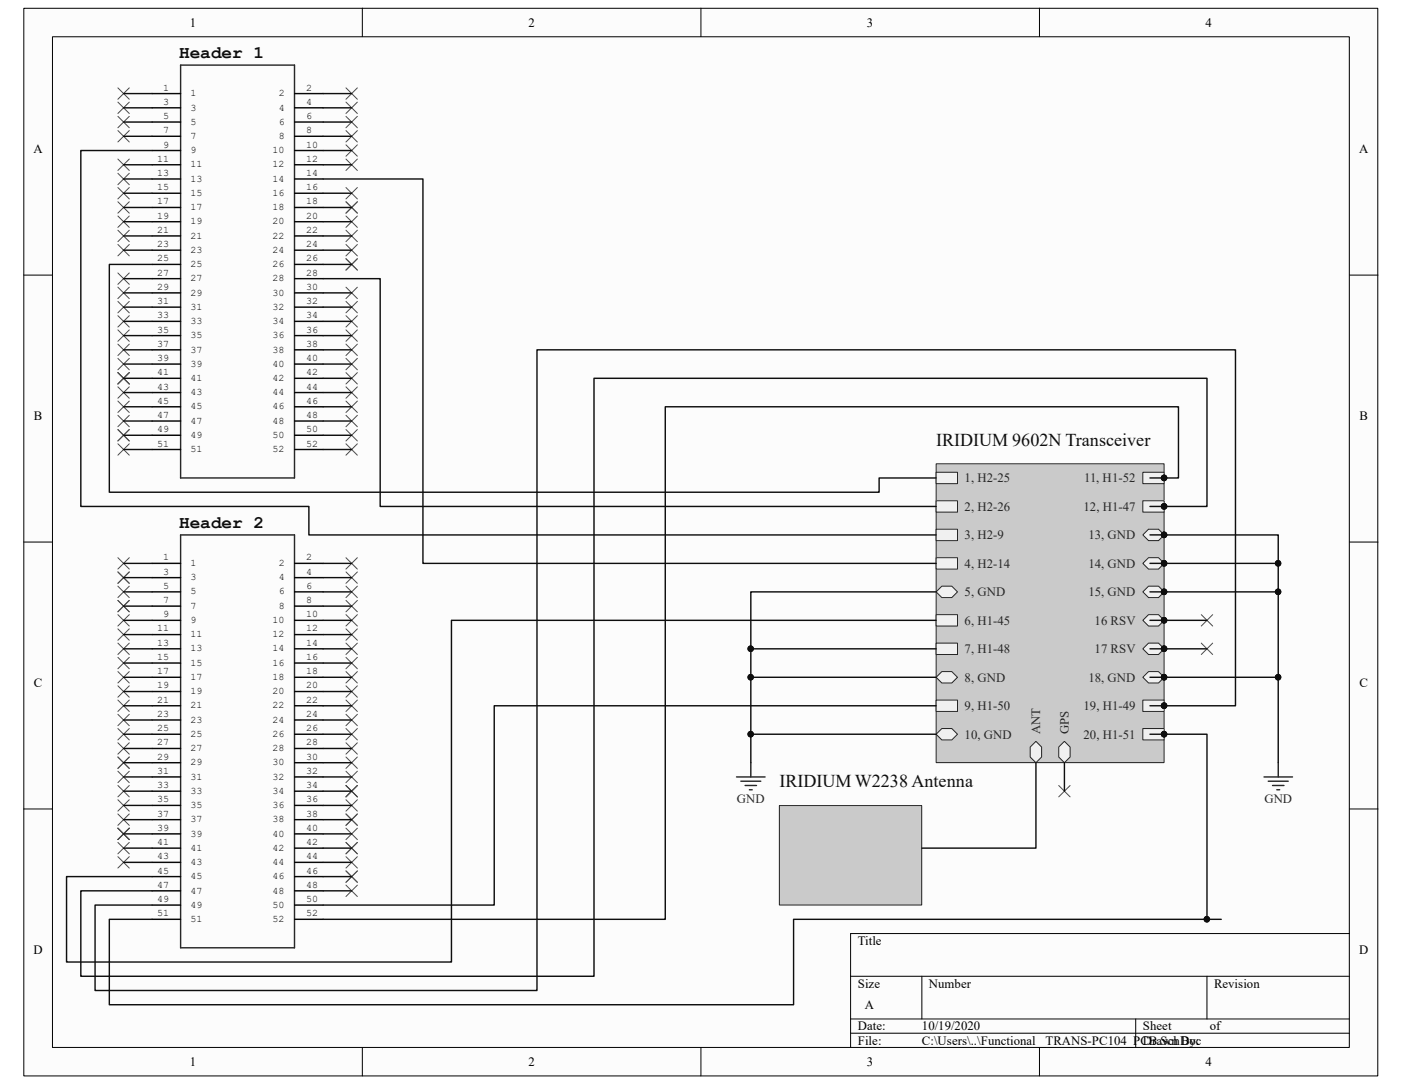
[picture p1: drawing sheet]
<svg xmlns="http://www.w3.org/2000/svg" width="279mm" height="216mm" viewBox="0 0 279 216" stroke-linecap="round" stroke-linejoin="round" font-family="sans-serif">
<path d="M4.8 1.7h269.8v212.6h-269.8z" fill="#fcfcfc"/>
<path d="M4.7 1.7h269.9v212.6h-269.9z" fill="none" stroke="#000" stroke-width=".2"/>
<path d="M10.5 7.4h258.4v201.2h-258.4z" fill="#fcfcfc"/>
<g fill="none" stroke="#000" stroke-width=".2">
<path d="M10.5 7.3h258.4v201.3h-258.4zM72.2 1.6v5.7M139.7 1.6v5.7M207.2 1.6v5.7M4.7 54.8h5.7M268.9 54.8h5.7M4.7 108h5.7M268.9 108h5.7M4.7 161.1h5.7M268.9 161.1h5.7M169.5 194.4h99.4M183.7 194.4v8.5"/>
<path d="M240.5 194.4v8.5M268.9 185.9h-99.4v22.7M72.2 208.6v5.7M139.7 208.6v5.7M169.5 202.9h99.4M169.5 205.8h99.4M207.2 208.6v5.7M226.3 202.9v5.7"/>
</g>
<path d="M186.6 92.4h45.4v59.5h-45.4z" fill="#cacaca"/>
<path d="M186.6 92.4h45.4v59.5h-45.4z" fill="none" stroke="#262626" stroke-width=".2"/>
<path d="M186.6 94.1h4.2v2.2h-4.2z" fill-rule="evenodd" fill="#f0f0f0"/>
<path d="M186.6 94.1h4.2v2.2h-4.2z" fill="none" stroke="#262626" stroke-width=".2"/>
<path d="M186.6 99.7h4.2v2.3h-4.2z" fill-rule="evenodd" fill="#f0f0f0"/>
<path d="M186.6 99.7h4.2v2.3h-4.2z" fill="none" stroke="#262626" stroke-width=".2"/>
<path d="M186.6 105.4h4.2v2.3h-4.2z" fill-rule="evenodd" fill="#f0f0f0"/>
<path d="M186.6 105.4h4.2v2.3h-4.2z" fill="none" stroke="#262626" stroke-width=".2"/>
<path d="M186.6 111.1h4.2v2.2h-4.2z" fill-rule="evenodd" fill="#f0f0f0"/>
<path d="M186.6 111.1h4.2v2.2h-4.2z" fill="none" stroke="#262626" stroke-width=".2"/>
<path d="M186.6 117.9l1.1-1.2h2l1.1 1.2-1.1 1.1h-2z" fill-rule="evenodd" fill="#f0f0f0"/>
<path d="M186.6 117.9l1.1-1.2h2l1.1 1.2-1.1 1.1h-2z" fill="none" stroke="#262626" stroke-width=".2"/>
<path d="M186.6 122.4h4.2v2.3h-4.2z" fill-rule="evenodd" fill="#f0f0f0"/>
<path d="M186.6 122.4h4.2v2.3h-4.2z" fill="none" stroke="#262626" stroke-width=".2"/>
<path d="M186.6 128.1h4.2v2.3h-4.2z" fill-rule="evenodd" fill="#f0f0f0"/>
<path d="M186.6 128.1h4.2v2.3h-4.2z" fill="none" stroke="#262626" stroke-width=".2"/>
<path d="M186.6 134.9l1.1-1.1h2l1.1 1.1-1.1 1.1h-2z" fill-rule="evenodd" fill="#f0f0f0"/>
<path d="M186.6 134.9l1.1-1.1h2l1.1 1.1-1.1 1.1h-2z" fill="none" stroke="#262626" stroke-width=".2"/>
<path d="M186.6 139.4h4.2v2.3h-4.2z" fill-rule="evenodd" fill="#f0f0f0"/>
<path d="M186.6 139.4h4.2v2.3h-4.2z" fill="none" stroke="#262626" stroke-width=".2"/>
<path d="M186.6 146.2l1.1-1.1h2l1.1 1.1-1.1 1.2h-2z" fill-rule="evenodd" fill="#f0f0f0"/>
<path d="M186.6 146.2l1.1-1.1h2l1.1 1.1-1.1 1.2h-2z" fill="none" stroke="#262626" stroke-width=".2"/>
<path d="M227.8 94.1h4.2v2.2h-4.2z" fill-rule="evenodd" fill="#f0f0f0"/>
<path d="M227.8 94.1h4.2v2.2h-4.2z" fill="none" stroke="#262626" stroke-width=".2"/>
<circle cx="232" cy="95.2" r=".55" fill="#0e0e0e" stroke="#0e0e0e" stroke-width=".2"/>
<path d="M227.8 99.7h4.2v2.3h-4.2z" fill-rule="evenodd" fill="#f0f0f0"/>
<path d="M227.8 99.7h4.2v2.3h-4.2z" fill="none" stroke="#262626" stroke-width=".2"/>
<circle cx="232" cy="100.9" r=".55" fill="#0e0e0e" stroke="#0e0e0e" stroke-width=".2"/>
<path d="M227.8 106.5l1.1-1.1h2l1.1 1.1-1.1 1.2h-2z" fill-rule="evenodd" fill="#f0f0f0"/>
<path d="M227.8 106.5l1.1-1.1h2l1.1 1.1-1.1 1.2h-2z" fill="none" stroke="#262626" stroke-width=".2"/>
<circle cx="232" cy="106.5" r=".55" fill="#0e0e0e" stroke="#0e0e0e" stroke-width=".2"/>
<path d="M227.8 112.2l1.1-1.1h2l1.1 1.1-1.1 1.1h-2z" fill-rule="evenodd" fill="#f0f0f0"/>
<path d="M227.8 112.2l1.1-1.1h2l1.1 1.1-1.1 1.1h-2z" fill="none" stroke="#262626" stroke-width=".2"/>
<circle cx="232" cy="112.2" r=".55" fill="#0e0e0e" stroke="#0e0e0e" stroke-width=".2"/>
<path d="M227.8 117.9l1.1-1.2h2l1.1 1.2-1.1 1.1h-2z" fill-rule="evenodd" fill="#f0f0f0"/>
<path d="M227.8 117.9l1.1-1.2h2l1.1 1.2-1.1 1.1h-2z" fill="none" stroke="#262626" stroke-width=".2"/>
<circle cx="232" cy="117.9" r=".55" fill="#0e0e0e" stroke="#0e0e0e" stroke-width=".2"/>
<path d="M227.8 123.6l1.1-1.2h2l1.1 1.2-1.1 1.1h-2z" fill-rule="evenodd" fill="#f0f0f0"/>
<path d="M227.8 123.6l1.1-1.2h2l1.1 1.2-1.1 1.1h-2z" fill="none" stroke="#262626" stroke-width=".2"/>
<circle cx="232" cy="123.5" r=".55" fill="#0e0e0e" stroke="#0e0e0e" stroke-width=".2"/>
<path d="M227.8 129.2l1.1-1.1h2l1.1 1.1-1.1 1.2h-2z" fill-rule="evenodd" fill="#f0f0f0"/>
<path d="M227.8 129.2l1.1-1.1h2l1.1 1.1-1.1 1.2h-2z" fill="none" stroke="#262626" stroke-width=".2"/>
<circle cx="232" cy="129.2" r=".55" fill="#0e0e0e" stroke="#0e0e0e" stroke-width=".2"/>
<path d="M227.8 134.9l1.1-1.1h2l1.1 1.1-1.1 1.1h-2z" fill-rule="evenodd" fill="#f0f0f0"/>
<path d="M227.8 134.9l1.1-1.1h2l1.1 1.1-1.1 1.1h-2z" fill="none" stroke="#262626" stroke-width=".2"/>
<circle cx="232" cy="134.9" r=".55" fill="#0e0e0e" stroke="#0e0e0e" stroke-width=".2"/>
<path d="M227.8 139.4h4.2v2.3h-4.2z" fill-rule="evenodd" fill="#f0f0f0"/>
<path d="M227.8 139.4h4.2v2.3h-4.2z" fill="none" stroke="#262626" stroke-width=".2"/>
<circle cx="232" cy="140.6" r=".55" fill="#0e0e0e" stroke="#0e0e0e" stroke-width=".2"/>
<path d="M227.8 145.1h4.2v2.3h-4.2z" fill-rule="evenodd" fill="#f0f0f0"/>
<path d="M227.8 145.1h4.2v2.3h-4.2z" fill="none" stroke="#262626" stroke-width=".2"/>
<circle cx="232" cy="146.2" r=".55" fill="#0e0e0e" stroke="#0e0e0e" stroke-width=".2"/>
<path d="M205.3 148.8l1.1-1.1 1.2 1.1v2l-1.2 1.1-1.1-1.1z" fill-rule="evenodd" fill="#f0f0f0"/>
<path d="M205.3 148.8l1.1-1.1 1.2 1.1v2l-1.2 1.1-1.1-1.1z" fill="none" stroke="#262626" stroke-width=".2"/>
<path d="M211 148.8l1.1-1.1 1.2 1.1v2l-1.2 1.1-1.1-1.1z" fill-rule="evenodd" fill="#f0f0f0"/>
<path d="M211 148.8l1.1-1.1 1.2 1.1v2l-1.2 1.1-1.1-1.1z" fill="none" stroke="#262626" stroke-width=".2"/>
<g fill="#0e0e0e" stroke="#0e0e0e" stroke-width=".2">
<circle cx="232" cy="95.2" r=".55"/>
<circle cx="232" cy="100.9" r=".55"/>
<circle cx="232" cy="106.5" r=".55"/>
<circle cx="232" cy="112.2" r=".55"/>
<circle cx="232" cy="117.9" r=".55"/>
<circle cx="232" cy="123.5" r=".55"/>
<circle cx="232" cy="129.2" r=".55"/>
<circle cx="232" cy="134.9" r=".55"/>
<circle cx="232" cy="140.6" r=".55"/>
<circle cx="232" cy="146.2" r=".55"/>
</g>
<path d="M155.4 160.5h28.3v19.8h-28.3z" fill="#cacaca"/>
<path d="M155.3 160.4h28.4v19.9h-28.4z" fill="none" stroke="#262626" stroke-width=".2"/>
<path d="M36 13h22.7v82.2h-22.7zM36 106.5h22.7v82.3h-22.7zM146.8 154.7h5.7M147.6 155.6h4M148.5 156.4h2.3M149.3 157.3h.6M149.6 151.9v2.8M251.9 154.7h5.7M252.7 155.6h4M253.6 156.4h2.3M254.5 157.3h.5M254.7 151.9v2.8" fill="none" stroke="#262626" stroke-width=".28"/>
<g fill="none" stroke="#000" stroke-width=".28">
<path d="M30.3 18.6h5.7M58.7 18.6h5.7M30.3 21.5h5.7M30.3 24.3h5.7M30.3 27.1h5.7M30.3 30h5.7M30.3 32.8h5.7M30.3 35.6h5.7M30.3 38.5h5.7M58.7 21.5h5.7M58.7 24.3h5.7M58.7 27.1h5.7"/>
<path d="M58.7 30h5.7M58.7 32.8h5.7M58.7 35.6h5.7M58.7 38.5h5.7M30.3 41.3h5.7M30.3 44.2h5.7M30.3 47h5.7M30.3 49.8h5.7M30.3 52.7h5.7M30.3 55.5h5.7M30.3 58.3h5.7M58.7 41.3h5.7"/>
<path d="M58.7 44.2h5.7M58.7 47h5.7M58.7 49.8h5.7M58.7 52.7h5.7M58.7 55.5h5.7M58.7 58.3h5.7M30.3 61.2h5.7M30.3 64h5.7M30.3 66.8h5.7M30.3 69.7h5.7M30.3 72.5h5.7M30.3 75.3h5.7"/>
<path d="M30.3 78.2h5.7M58.7 61.2h5.7M58.7 64h5.7M58.7 66.8h5.7M58.7 69.7h5.7M58.7 72.5h5.7M58.7 75.3h5.7M58.7 78.2h5.7M30.3 81h5.7M30.3 83.9h5.7M30.3 86.7h5.7M30.3 89.5h5.7"/>
<path d="M58.7 81h5.7M58.7 83.9h5.7M58.7 86.7h5.7M58.7 89.5h5.7M30.3 112.2h5.7M30.3 115h5.7M30.3 117.9h5.7M58.7 112.2h5.7M58.7 115h5.7M58.7 117.9h5.7M30.3 120.7h5.7M30.3 123.6h5.7"/>
<path d="M30.3 126.4h5.7M30.3 129.2h5.7M30.3 132.1h5.7M30.3 134.9h5.7M30.3 137.7h5.7M58.7 120.7h5.7M58.7 123.6h5.7M58.7 126.4h5.7M58.7 129.2h5.7M58.7 132.1h5.7M58.7 134.9h5.7M58.7 137.7h5.7"/>
<path d="M30.3 140.6h5.7M30.3 143.4h5.7M30.3 146.2h5.7M30.3 149.1h5.7M30.3 151.9h5.7M30.3 154.7h5.7M30.3 157.6h5.7M58.7 140.6h5.7M58.7 143.4h5.7M58.7 146.2h5.7M58.7 149.1h5.7M58.7 151.9h5.7"/>
<path d="M58.7 154.7h5.7M58.7 157.6h5.7M30.3 160.4h5.7M30.3 163.3h5.7M30.3 166.1h5.7M30.3 168.9h5.7M30.3 171.8h5.7M30.3 174.6h5.7M30.3 177.4h5.7M58.7 160.4h5.7M58.7 163.3h5.7M58.7 166.1h5.7"/>
<path d="M58.7 168.9h5.7M58.7 171.8h5.7M58.7 174.6h5.7M58.7 177.4h5.7M30.3 180.3h5.7M30.3 183.1h5.7M58.7 180.3h5.7M58.7 183.1h5.7"/>
</g>
<g fill="none" stroke="#0e0e0e" stroke-width=".28">
<path d="M24.6 18.6h5.7M64.4 18.6h5.7M24.6 21.5h5.7M24.6 24.3h5.7M24.6 27.1h5.7M24.6 32.8h5.7M24.6 38.5h5.7M24.6 35.6h5.7M30.3 30h-14.2v70.9h45.5v5.6h125M64.4 35.6h19.9v76.6h102.3M64.4 21.5h5.7M64.4 24.3h5.7"/>
<path d="M64.4 27.1h5.7M64.4 30h5.7M64.4 32.8h5.7M64.4 38.5h5.7M24.6 41.3h5.7M24.6 44.2h5.7M24.6 47h5.7M24.6 49.8h5.7M24.6 58.3h5.7M24.6 55.5h5.7M30.3 52.7h-8.5v45.3h153.4v-2.8h11.4M64.4 55.5h11.4v45.4h110.8"/>
<path d="M64.4 41.3h5.7M64.4 44.2h5.7M64.4 47h5.7M64.4 49.8h5.7M64.4 52.7h5.7M64.4 58.3h5.7M24.6 61.2h5.7M24.6 64h5.7M24.6 66.8h5.7M24.6 69.7h5.7M24.6 72.5h5.7M24.6 75.3h5.7"/>
<path d="M24.6 78.2h5.7M64.4 61.2h5.7M64.4 64h5.7M64.4 66.8h5.7M64.4 69.7h5.7M64.4 72.5h5.7M64.4 75.3h5.7M64.4 78.2h5.7M24.6 81h5.7M24.6 83.9h5.7M24.6 86.7h5.7M24.6 89.5h5.7"/>
<path d="M64.4 81h5.7M64.4 83.9h5.7M64.4 86.7h5.7M64.4 89.5h5.7M229.2 95.2h5.7v-14.2h-102.3v102.1h-68.2M24.6 112.2h5.7M24.6 115h5.7M24.6 117.9h5.7M64.4 112.2h5.7M64.4 115h5.7M64.4 117.9h5.7M186.6 117.9h-37v34"/>
<path d="M229.2 117.9h25.5M229.2 112.2h25.5M229.2 106.5h25.5v28.4M229.2 100.9h11.3v-25.6h-122.1v119.1h-102.3v-17h14.2M24.6 134.9h5.7M24.6 129.2h5.7M24.6 120.7h5.7M24.6 123.6h5.7M24.6 126.4h5.7M24.6 132.1h5.7M24.6 137.7h5.7M64.4 134.9h5.7"/>
<path d="M64.4 129.2h5.7M64.4 120.7h5.7M64.4 123.6h5.7M64.4 126.4h5.7M64.4 132.1h5.7M64.4 137.7h5.7M149.6 134.9h37M149.6 129.2h37M186.6 123.6h-96.6v68h-76.7v-17h17M229.2 134.9h25.5v17M229.2 129.2h11.3M229.2 123.6h11.3"/>
<path d="M24.6 146.2h5.7M24.6 140.6h5.7M24.6 143.4h5.7M24.6 149.1h5.7M24.6 151.9h5.7M24.6 154.7h5.7M24.6 157.6h5.7M64.4 146.2h5.7M64.4 140.6h5.7M64.4 143.4h5.7M64.4 149.1h5.7M64.4 151.9h5.7"/>
<path d="M64.4 154.7h5.7M64.4 157.6h5.7M149.6 146.2h37M186.6 140.6h-88.1v39.7h-34.1M206.4 151.9v17h-22.7M212.1 151.9v5.7M229.2 146.2h11.3v36.9M229.2 140.6h17v-70.9h-139.2v127.6h-88.1v-17h11.4M24.6 160.4h5.7M24.6 163.3h5.7M24.6 166.1h5.7M24.6 168.9h5.7"/>
<path d="M24.6 171.8h5.7M64.4 160.4h5.7M64.4 163.3h5.7M64.4 166.1h5.7M64.4 168.9h5.7M64.4 171.8h5.7M64.4 177.4h5.7M64.4 174.6h5.7M30.3 183.1h-8.5v17h136.3v-17h85.3"/>
</g>
<g fill="#0e0e0e" stroke="#0e0e0e" stroke-width=".2">
<circle cx="149.6" cy="146.2" r=".55"/>
<circle cx="149.6" cy="134.9" r=".55"/>
<circle cx="149.6" cy="129.2" r=".55"/>
<circle cx="254.7" cy="117.9" r=".55"/>
<circle cx="232" cy="117.9" r=".55"/>
<circle cx="254.7" cy="112.2" r=".55"/>
<circle cx="232" cy="112.2" r=".55"/>
<circle cx="254.7" cy="134.9" r=".55"/>
<circle cx="232" cy="106.5" r=".55"/>
<circle cx="232" cy="134.9" r=".55"/>
<circle cx="232" cy="95.2" r=".55"/>
<circle cx="232" cy="100.9" r=".55"/>
<circle cx="232" cy="140.6" r=".55"/>
<circle cx="240.5" cy="183.1" r=".55"/>
<circle cx="232" cy="146.2" r=".55"/>
<circle cx="232" cy="129.2" r=".55"/>
<circle cx="232" cy="123.5" r=".55"/>
</g>
<g fill="none" stroke="#4c4c4c" stroke-width=".2">
<path d="M23.5 17.5l2.3 2.3M25.8 17.5l-2.3 2.3M68.9 17.5l2.3 2.3M71.2 17.5l-2.3 2.3M23.5 34.5l2.3 2.3M23.5 26l2.3 2.3M23.5 20.3l2.3 2.3M23.5 23.2l2.3 2.2M23.5 31.7l2.3 2.2M23.5 37.4l2.3 2.2M25.8 20.3l-2.3 2.3M25.8 23.2l-2.3 2.2"/>
<path d="M25.8 26l-2.3 2.3M25.8 31.7l-2.3 2.2M25.8 34.5l-2.3 2.3M25.8 37.4l-2.3 2.2M68.9 31.7l2.3 2.2M68.9 28.8l2.3 2.3M68.9 26l2.3 2.3M68.9 23.2l2.3 2.2M68.9 20.3l2.3 2.3M68.9 37.4l2.3 2.2M71.2 31.7l-2.3 2.2M71.2 28.8l-2.3 2.3"/>
<path d="M71.2 26l-2.3 2.3M71.2 23.2l-2.3 2.2M71.2 20.3l-2.3 2.3M71.2 37.4l-2.3 2.2M23.5 43l2.3 2.3M23.5 40.2l2.3 2.3M23.5 45.9l2.3 2.2M23.5 48.7l2.3 2.3M23.5 54.4l2.3 2.2M23.5 57.2l2.3 2.3M25.8 40.2l-2.3 2.3M25.8 43l-2.3 2.3"/>
<path d="M25.8 45.9l-2.3 2.2M25.8 48.7l-2.3 2.3M25.8 54.4l-2.3 2.2M25.8 57.2l-2.3 2.3M68.9 57.2l2.3 2.3M68.9 51.5l2.3 2.3M68.9 45.9l2.3 2.2M68.9 43l2.3 2.3M68.9 48.7l2.3 2.3M68.9 40.2l2.3 2.3M71.2 57.2l-2.3 2.3M71.2 51.5l-2.3 2.3"/>
<path d="M71.2 45.9l-2.3 2.2M71.2 43l-2.3 2.3M71.2 48.7l-2.3 2.3M71.2 40.2l-2.3 2.3M23.5 74.2l2.3 2.3M23.5 71.4l2.3 2.2M23.5 60l2.3 2.3M23.5 62.9l2.3 2.2M23.5 65.7l2.3 2.3M23.5 68.5l2.3 2.3M23.5 79.9l2.3 2.3M23.5 77l2.3 2.3"/>
<path d="M25.8 60l-2.3 2.3M25.8 62.9l-2.3 2.2M25.8 65.7l-2.3 2.3M25.8 68.5l-2.3 2.3M25.8 71.4l-2.3 2.2M25.8 74.2l-2.3 2.3M25.8 79.9l-2.3 2.3M25.8 77l-2.3 2.3M68.9 79.9l2.3 2.3M68.9 77l2.3 2.3M68.9 74.2l2.3 2.3M68.9 71.4l2.3 2.2"/>
<path d="M68.9 68.5l2.3 2.3M68.9 65.7l2.3 2.3M68.9 62.9l2.3 2.2M68.9 60l2.3 2.3M71.2 79.9l-2.3 2.3M71.2 77l-2.3 2.3M71.2 74.2l-2.3 2.3M71.2 71.4l-2.3 2.2M71.2 68.5l-2.3 2.3M71.2 65.7l-2.3 2.3M71.2 62.9l-2.3 2.2M71.2 60l-2.3 2.3"/>
<path d="M23.5 82.7l2.3 2.3M23.5 85.6l2.3 2.2M23.5 88.4l2.3 2.3M25.8 85.6l-2.3 2.2M25.8 82.7l-2.3 2.3M25.8 88.4l-2.3 2.3M68.9 88.4l2.3 2.3M68.9 85.6l2.3 2.2M68.9 82.7l2.3 2.3M71.2 88.4l-2.3 2.3M71.2 85.6l-2.3 2.2M71.2 82.7l-2.3 2.3"/>
<path d="M23.5 111.1l2.3 2.2M23.5 119.6l2.3 2.3M23.5 113.9l2.3 2.3M23.5 116.7l2.3 2.3M25.8 111.1l-2.3 2.2M25.8 113.9l-2.3 2.3M25.8 119.6l-2.3 2.3M25.8 116.7l-2.3 2.3M68.9 119.6l2.3 2.3M68.9 116.7l2.3 2.3M68.9 113.9l2.3 2.3M68.9 111.1l2.3 2.2"/>
<path d="M71.2 119.6l-2.3 2.3M71.2 116.7l-2.3 2.3M71.2 113.9l-2.3 2.3M71.2 111.1l-2.3 2.2M23.5 130.9l2.3 2.3M23.5 128.1l2.3 2.3M23.5 125.3l2.3 2.2M23.5 122.4l2.3 2.3M23.5 133.8l2.3 2.2M23.5 136.6l2.3 2.3M23.5 139.4l2.3 2.3M25.8 125.3l-2.3 2.2"/>
<path d="M25.8 122.4l-2.3 2.3M25.8 128.1l-2.3 2.3M25.8 130.9l-2.3 2.3M25.8 133.8l-2.3 2.2M25.8 136.6l-2.3 2.3M25.8 139.4l-2.3 2.3M68.9 139.4l2.3 2.3M68.9 136.6l2.3 2.3M68.9 133.8l2.3 2.2M68.9 130.9l2.3 2.3M68.9 128.1l2.3 2.3M68.9 125.3l2.3 2.2"/>
<path d="M68.9 122.4l2.3 2.3M71.2 139.4l-2.3 2.3M71.2 136.6l-2.3 2.3M71.2 133.8l-2.3 2.2M71.2 130.9l-2.3 2.3M71.2 128.1l-2.3 2.3M71.2 125.3l-2.3 2.2M71.2 122.4l-2.3 2.3M239.4 128.1l2.3 2.3M239.4 122.4l2.3 2.3M241.7 128.1l-2.3 2.3M241.7 122.4l-2.3 2.3"/>
<path d="M23.5 142.3l2.3 2.2M23.5 147.9l2.3 2.3M23.5 150.8l2.3 2.2M23.5 145.1l2.3 2.3M23.5 153.6l2.3 2.3M23.5 156.4l2.3 2.3M23.5 159.3l2.3 2.2M25.8 142.3l-2.3 2.2M25.8 147.9l-2.3 2.3M25.8 150.8l-2.3 2.2M25.8 145.1l-2.3 2.3M25.8 153.6l-2.3 2.3"/>
<path d="M25.8 156.4l-2.3 2.3M25.8 159.3l-2.3 2.2M68.9 156.4l2.3 2.3M68.9 153.6l2.3 2.3M68.9 159.3l2.3 2.2M68.9 150.8l2.3 2.2M68.9 147.9l2.3 2.3M68.9 145.1l2.3 2.3M68.9 142.3l2.3 2.2M71.2 156.4l-2.3 2.3M71.2 153.6l-2.3 2.3M71.2 159.3l-2.3 2.2"/>
<path d="M71.2 150.8l-2.3 2.2M71.2 147.9l-2.3 2.3M71.2 145.1l-2.3 2.3M71.2 142.3l-2.3 2.2M211 156.4l2.3 2.3M213.3 156.4l-2.3 2.3M23.5 162.1l2.3 2.3M23.5 165l2.3 2.2M23.5 170.6l2.3 2.3M23.5 167.8l2.3 2.3M25.8 162.1l-2.3 2.3M25.8 165l-2.3 2.2"/>
<path d="M25.8 170.6l-2.3 2.3M25.8 167.8l-2.3 2.3M68.9 176.3l2.3 2.3M68.9 173.5l2.3 2.2M68.9 167.8l2.3 2.3M68.9 162.1l2.3 2.3M68.9 170.6l2.3 2.3M68.9 165l2.3 2.2M71.2 176.3l-2.3 2.3M71.2 173.5l-2.3 2.2M71.2 167.8l-2.3 2.3M71.2 162.1l-2.3 2.3"/>
<path d="M71.2 170.6l-2.3 2.3M71.2 165l-2.3 2.2"/>
</g>
<g font-size="3.6" fill="#0e0e0e">
<text x="186.6" y="88.7">IRIDIUM 9602N Transceiver</text>
<text x="155.3" y="156.8">IRIDIUM W2238 Antenna</text>
</g>
<g font-size="3.5" fill="#0e0e0e">
<text x="35.7" y="11.6">Header 1</text>
<text x="35.7" y="105.2">Header 2</text>
</g>
<g font-size="2.5">
<text x="37.8" y="5.3">1</text>
<text x="105.3" y="5.3">2</text>
<text x="172.8" y="5.3">3</text>
<text x="240.2" y="5.3">4</text>
<text x="6.6" y="30.5">A</text>
<text x="270.8" y="30.5">A</text>
<text x="6.7" y="83.7">B</text>
<text x="270.9" y="83.7">B</text>
<text x="6.7" y="136.8">C</text>
<text x="270.9" y="136.8">C</text>
<text x="6.6" y="190">D</text>
<text x="170.9" y="188.2">Title</text>
<text x="270.8" y="190">D</text>
<text x="170.9" y="196.7">Size</text>
<text x="185.1" y="196.7">Number</text>
<text x="241.9" y="196.7">Revision</text>
<text x="172.3" y="201">A</text>
<text x="170.9" y="205.2">Date:</text>
<text x="170.9" y="208.1">File:</text>
<text x="183.7" y="208.1">C:\Users\..\Functional _TRANS-PC104_PCB.SchDoc</text>
<text x="183.7" y="205.2">10/19/2020</text>
<text x="227.8" y="208.1">Drawn By:</text>
<text x="227.8" y="205.2">Sheet</text>
<text x="241.1" y="205.2">of</text>
<text x="37.8" y="212.3">1</text>
<text x="105.3" y="212.3">2</text>
<text x="172.8" y="212.3">3</text>
<text x="240.2" y="212.3">4</text>
</g>
<g font-size="2.5" fill="#262626">
<text x="192.2" y="96.1">1, H2-25</text>
<text x="192.2" y="101.7">2, H2-26</text>
<text x="215.9" y="101.7">12, H1-47</text>
<text x="216" y="96.1">11, H1-52</text>
<text x="192.2" y="107.4">3, H2-9</text>
<text x="216.9" y="107.4">13, GND</text>
<text x="192.2" y="113.1">4, H2-14</text>
<text x="216.9" y="113.1">14, GND</text>
<text x="192.2" y="118.7">5, GND</text>
<text x="216.9" y="118.7">15, GND</text>
<text x="192.2" y="124.4">6, H1-45</text>
<text x="218.1" y="124.4">16 RSV</text>
<text x="192.2" y="130.1">7, H1-48</text>
<text x="218.1" y="130.1">17 RSV</text>
<text x="192.2" y="135.8">8, GND</text>
<text x="216.9" y="135.8">18, GND</text>
<text x="192.2" y="141.4">9, H1-50</text>
<text x="215.9" y="141.4">19, H1-49</text>
<text x="192.2" y="147.1">10, GND</text>
<text x="207.3" y="146.2" transform="rotate(-90 207.3 146.2)">ANT</text>
<text x="213" y="146.2" transform="rotate(-90 213 146.2)">GPS</text>
<text x="215.9" y="147.1">20, H1-51</text>
<text x="146.9" y="159.9">GND</text>
<text x="252" y="159.9">GND</text>
</g>
<g font-size="2">
<text x="32.5" y="18">1</text>
<text x="32.5" y="20.9">3</text>
<text x="32.5" y="23.7">5</text>
<text x="38" y="19.2">1</text>
<text x="38" y="22">3</text>
<text x="55.5" y="19.2">2</text>
<text x="55.5" y="22">4</text>
<text x="61" y="18">2</text>
<text x="61" y="20.9">4</text>
<text x="61" y="23.7">6</text>
<text x="32.5" y="26.5">7</text>
<text x="32.5" y="29.4">9</text>
<text x="38" y="24.8">5</text>
<text x="38" y="27.7">7</text>
<text x="55.5" y="24.8">6</text>
<text x="55.5" y="27.7">8</text>
<text x="61" y="26.5">8</text>
<text x="61" y="29.4">10</text>
<text x="31.3" y="32.2">11</text>
<text x="31.3" y="35.1">13</text>
<text x="38" y="30.5">9</text>
<text x="38" y="33.4">11</text>
<text x="54.3" y="30.5">10</text>
<text x="54.3" y="33.4">12</text>
<text x="61" y="32.2">12</text>
<text x="61" y="35.1">14</text>
<text x="31.3" y="37.9">15</text>
<text x="31.3" y="40.7">17</text>
<text x="38" y="36.2">13</text>
<text x="38" y="39">15</text>
<text x="38" y="41.9">17</text>
<text x="54.3" y="36.2">14</text>
<text x="54.3" y="39">16</text>
<text x="54.3" y="41.9">18</text>
<text x="61" y="37.9">16</text>
<text x="61" y="40.7">18</text>
<text x="31.3" y="43.6">19</text>
<text x="31.3" y="46.4">21</text>
<text x="38" y="44.7">19</text>
<text x="38" y="47.5">21</text>
<text x="54.3" y="44.7">20</text>
<text x="54.3" y="47.5">22</text>
<text x="61" y="43.6">20</text>
<text x="61" y="46.4">22</text>
<text x="31.3" y="49.2">23</text>
<text x="31.3" y="52.1">25</text>
<text x="38" y="50.4">23</text>
<text x="38" y="53.2">25</text>
<text x="54.3" y="50.4">24</text>
<text x="54.3" y="53.2">26</text>
<text x="61" y="49.2">24</text>
<text x="61" y="52.1">26</text>
<text x="31.3" y="54.9">27</text>
<text x="31.3" y="57.7">29</text>
<text x="38" y="56">27</text>
<text x="38" y="58.9">29</text>
<text x="54.3" y="56">28</text>
<text x="54.3" y="58.9">30</text>
<text x="61" y="54.9">28</text>
<text x="61" y="57.7">30</text>
<text x="31.3" y="60.6">31</text>
<text x="31.3" y="63.4">33</text>
<text x="38" y="61.7">31</text>
<text x="38" y="64.6">33</text>
<text x="54.3" y="61.7">32</text>
<text x="54.3" y="64.6">34</text>
<text x="61" y="60.6">32</text>
<text x="61" y="63.4">34</text>
<text x="31.3" y="66.3">35</text>
<text x="31.3" y="69.1">37</text>
<text x="31.3" y="71.9">39</text>
<text x="38" y="67.4">35</text>
<text x="38" y="70.2">37</text>
<text x="54.3" y="67.4">36</text>
<text x="54.3" y="70.2">38</text>
<text x="61" y="66.3">36</text>
<text x="61" y="69.1">38</text>
<text x="61" y="71.9">40</text>
<text x="31.3" y="74.8">41</text>
<text x="31.3" y="77.6">43</text>
<text x="38" y="73">39</text>
<text x="38" y="75.9">41</text>
<text x="54.3" y="73">40</text>
<text x="54.3" y="75.9">42</text>
<text x="61" y="74.8">42</text>
<text x="61" y="77.6">44</text>
<text x="31.3" y="80.4">45</text>
<text x="31.3" y="83.3">47</text>
<text x="38" y="78.7">43</text>
<text x="38" y="81.5">45</text>
<text x="54.3" y="78.7">44</text>
<text x="54.3" y="81.5">46</text>
<text x="61" y="80.4">46</text>
<text x="61" y="83.3">48</text>
<text x="31.3" y="86.1">49</text>
<text x="31.3" y="88.9">51</text>
<text x="38" y="84.4">47</text>
<text x="38" y="87.2">49</text>
<text x="54.3" y="84.4">48</text>
<text x="54.3" y="87.2">50</text>
<text x="61" y="86.1">50</text>
<text x="61" y="88.9">52</text>
<text x="38" y="90">51</text>
<text x="54.3" y="90">52</text>
<text x="32.5" y="111.6">1</text>
<text x="38" y="112.7">1</text>
<text x="55.5" y="112.7">2</text>
<text x="61" y="111.6">2</text>
<text x="32.5" y="114.4">3</text>
<text x="32.5" y="117.3">5</text>
<text x="38" y="115.6">3</text>
<text x="38" y="118.4">5</text>
<text x="55.5" y="115.6">4</text>
<text x="55.5" y="118.4">6</text>
<text x="61" y="114.4">4</text>
<text x="61" y="117.3">6</text>
<text x="31.3" y="125.8">11</text>
<text x="32.5" y="120.1">7</text>
<text x="32.5" y="122.9">9</text>
<text x="38" y="121.2">7</text>
<text x="38" y="124.1">9</text>
<text x="54.3" y="124.1">10</text>
<text x="55.5" y="121.2">8</text>
<text x="61" y="120.1">8</text>
<text x="61" y="122.9">10</text>
<text x="61" y="125.8">12</text>
<text x="31.3" y="128.6">13</text>
<text x="31.3" y="131.4">15</text>
<text x="38" y="126.9">11</text>
<text x="38" y="129.8">13</text>
<text x="54.3" y="126.9">12</text>
<text x="54.3" y="129.8">14</text>
<text x="61" y="128.6">14</text>
<text x="61" y="131.4">16</text>
<text x="31.3" y="134.3">17</text>
<text x="31.3" y="137.1">19</text>
<text x="38" y="132.6">15</text>
<text x="38" y="135.4">17</text>
<text x="54.3" y="132.6">16</text>
<text x="54.3" y="135.4">18</text>
<text x="61" y="134.3">18</text>
<text x="61" y="137.1">20</text>
<text x="31.3" y="140">21</text>
<text x="31.3" y="142.8">23</text>
<text x="38" y="138.3">19</text>
<text x="38" y="141.1">21</text>
<text x="38" y="143.9">23</text>
<text x="54.3" y="138.3">20</text>
<text x="54.3" y="141.1">22</text>
<text x="54.3" y="143.9">24</text>
<text x="61" y="140">22</text>
<text x="61" y="142.8">24</text>
<text x="31.3" y="145.6">25</text>
<text x="31.3" y="148.5">27</text>
<text x="38" y="146.8">25</text>
<text x="38" y="149.6">27</text>
<text x="54.3" y="146.8">26</text>
<text x="54.3" y="149.6">28</text>
<text x="61" y="145.6">26</text>
<text x="61" y="148.5">28</text>
<text x="31.3" y="151.3">29</text>
<text x="31.3" y="154.1">31</text>
<text x="38" y="152.4">29</text>
<text x="38" y="155.3">31</text>
<text x="54.3" y="152.4">30</text>
<text x="54.3" y="155.3">32</text>
<text x="61" y="151.3">30</text>
<text x="61" y="154.1">32</text>
<text x="31.3" y="157">33</text>
<text x="31.3" y="159.8">35</text>
<text x="38" y="158.1">33</text>
<text x="38" y="161">35</text>
<text x="54.3" y="158.1">34</text>
<text x="54.3" y="161">36</text>
<text x="61" y="157">34</text>
<text x="61" y="159.8">36</text>
<text x="31.3" y="162.6">37</text>
<text x="31.3" y="165.5">39</text>
<text x="38" y="163.8">37</text>
<text x="38" y="166.6">39</text>
<text x="54.3" y="163.8">38</text>
<text x="54.3" y="166.6">40</text>
<text x="61" y="162.6">38</text>
<text x="61" y="165.5">40</text>
<text x="31.3" y="168.3">41</text>
<text x="31.3" y="171.2">43</text>
<text x="31.3" y="174">45</text>
<text x="38" y="169.5">41</text>
<text x="38" y="172.3">43</text>
<text x="54.3" y="169.5">42</text>
<text x="54.3" y="172.3">44</text>
<text x="61" y="168.3">42</text>
<text x="61" y="171.2">44</text>
<text x="61" y="174">46</text>
<text x="31.3" y="176.8">47</text>
<text x="31.3" y="179.7">49</text>
<text x="38" y="175.1">45</text>
<text x="38" y="178">47</text>
<text x="54.3" y="175.1">46</text>
<text x="54.3" y="178">48</text>
<text x="61" y="176.8">48</text>
<text x="61" y="179.7">50</text>
<text x="31.3" y="182.5">51</text>
<text x="38" y="180.8">49</text>
<text x="38" y="183.6">51</text>
<text x="54.3" y="180.8">50</text>
<text x="54.3" y="183.6">52</text>
<text x="61" y="182.5">52</text>
</g>
</svg>
